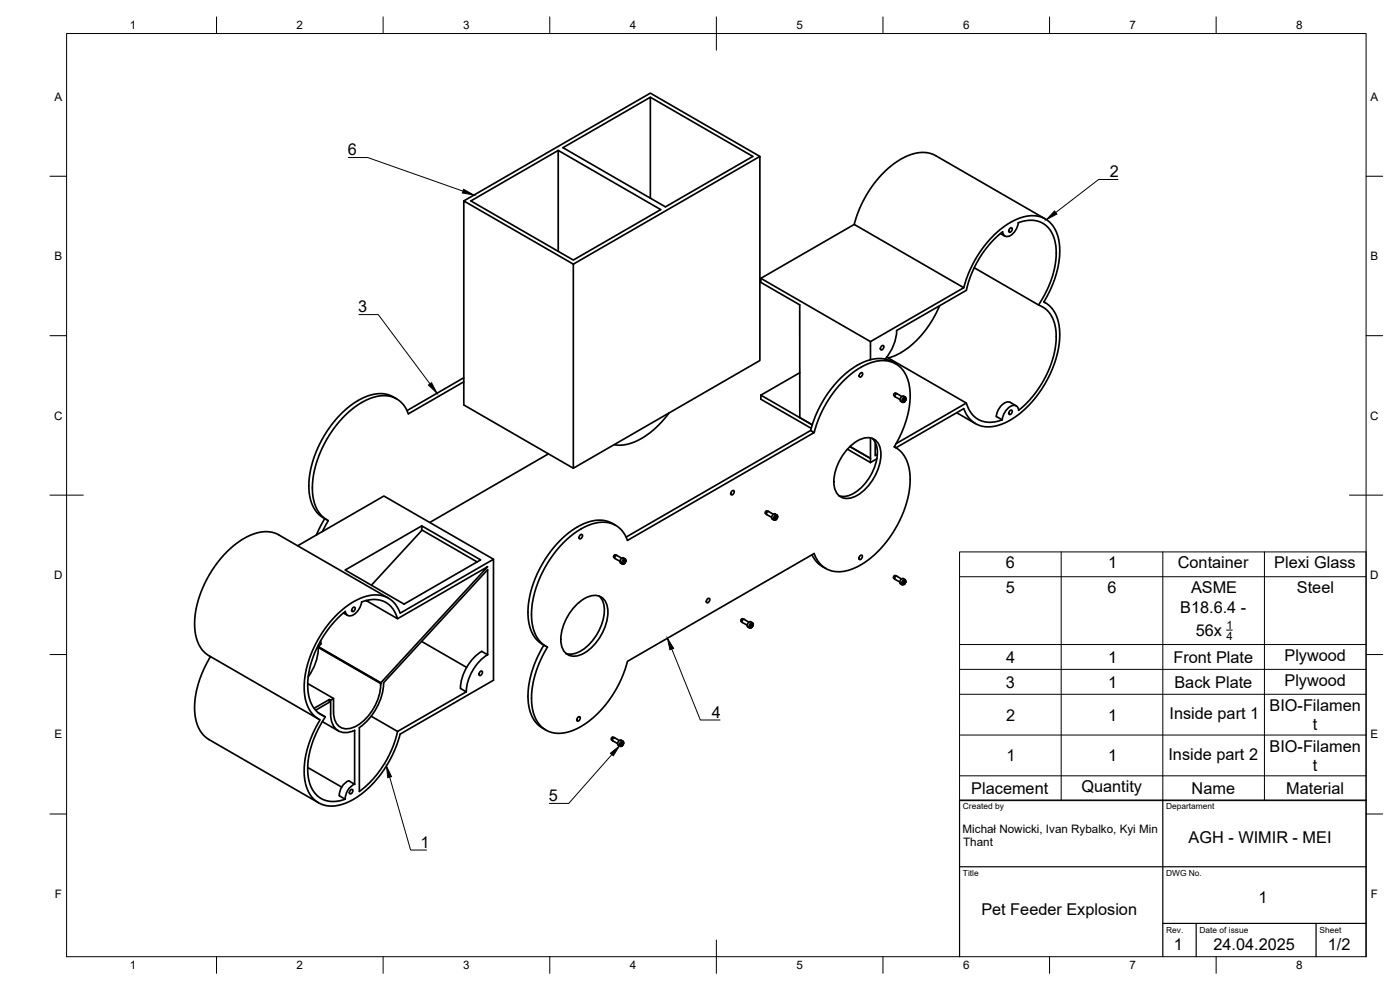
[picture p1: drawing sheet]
<svg xmlns="http://www.w3.org/2000/svg" width="420mm" height="297mm" viewBox="0 0 420 297" stroke-linecap="round" stroke-linejoin="round" font-family="sans-serif">
<!-- layer: Visible -->
<g fill="none" stroke="#000" stroke-width=".51">
<path d="M195.2 29.2l30.7 17.7-26.2 15.2-30.7-17.8 26.2-15.1v30.3M167.5 45.1l-26.2 15.2 30.8 17.7 26.2-15.1-30.8-17.8v30.3M228 46.9l-32.8-19-56 32.4M172.1 79.3l55.9-32.4v61.3l-55.9 32.3zM172.1 79.3l-32.9-19v61.2l32.9 19M300.2 70.1l1.4 .8M300.9 69.6l-3.9 3.7-3.3 4.5-2.2 4.5-1.5 4.8-20.9 12.1a14.1 14.1 0 0 1-3.4 8.5M300.9 69.5a1.52 1.52 0 0 0 1.1 1.5 1.52 1.52 0 0 0 1.8-.7l1.2-1.6 .5-1.2a1.02 1.02 0 0 1 1-1 7.5 7.5 0 0 1 10.3 6.6l.2 3.7-1 5.5-1.4 3.9-2.9 5.3M303.1 68.6l.4-.3a.76 .76 0 0 1 .1 .9 .76 .76 0 0 1-.8 .4v-.5zM313.7 65.7l-33.1-19.1-1.8-.7-2-.2-3.3 .6-3.2 1.5-2.3 1.5-3.4 3.1-2.2 2.6-2.6 4-1.9 3.9-1.5 4.4M228.3 83.5v1.2l11.7 6.8v33.8l3.8 2.2-15.5-8.9M228.3 83.5l32.9 19v5.4"/>
<path d="M228.3 83.5l28.1-16.2 32.8 19-28 16.2M282 91.7l-1.4 3-1.9 3.1-3.8 4.5-2.1 1.8-2.2 1.6-2.2 1.1-1.8 .6M289.2 86.3l1.4-4.1 2.1-4.3 2.6-3.9 3-3.5 3.4-2.8 3.4-1.9 3-.9 3.1-.1a8.8 8.8 0 0 1 6.8 8.8l-.1 4-.9 4.7-1.7 4.6-2 3.7 1.6 1.1 1.2 1.3 .9 1.6 .8 2.8 .3 2.8-.2 2.9-1.3 5.6-1.5 3.6-1.6 3.1-2.4 3.5-2.3 2.6-2.6 2.5-3 2-2.6 1.3-2.3 .6a7.6 7.6 0 0 1-9.1-5.3l-20.3 11.8M292.4 80.3l21.3 12.3 1.6 1.8 1.1 2.4 .5 3.1v3.4l-.7 3.4-1.2 3.8-1.8 3.7-2.3 3.5-2.3 2.8-2.9 2.6M313.3 90.6l.4 .2M119 119.7l-2.7-1.3-2.5-.3-2.7 .5-3.2 1.3-3.1 2.1-2.6 2.4-2.6 3-2.4 3.6-1.8 3.4-1.5 4-1 4.3-.2 4.1 .5 3.2 1.1 2.6 1.5 1.9 2.3 1.5M139.2 114.6l-16.6 9.6a7.9 7.9 0 0 0-11.1-4.8l-2.3 1-2.3 1.4-2.6 2.1-1.8 1.9-3.6 4.7-1.8 3.1-1.3 2.9-1.5 5.1-.6 5.2 .3 2.8 1 2.9 1.4 2.2 2.1 1.5-1.7 3.3M139.2 113.3l-17 9.9M228.3 118.6v1.2l15.2 8.7M240 111.8l-11.7 6.8M258.2 112l.4-.2a.76 .76 0 0 1 .1 .9 .76 .76 0 0 1-.8 .4v-.6zM264.5 103.9l.5-.3a.76 .76 0 0 1 .1 .9 .76 .76 0 0 1-.8 .4v-.5z"/>
<path d="M266.1 107.2l23.9 13.7 .8 2 .9 1.4 2.1 1.7 1.7 .6 1.8 .1 3.5-.7M268.6 119l-.4-.4 .4-.7 .6 .2-.5 .3v.6l1.4 .9M268.8 109.2l-2.7-1.3-3-.3-3.3 .8-3.1 1.5-2.8 2.1-2.2 2.1-2.1 2.3-2.3 3.3-2.2 4.3-1.4 3.7-.4 1.5 1 .6-56 32.3-.1-.2a7.9 7.9 0 0 0-10.9-4.5l-2.7 1.1-2.5 1.7-2.9 2.5-1.9 2.2-2.4 3.1-2 3.5-1.3 2.8-1.2 3.7-.6 3-.3 2.7 .2 3.1 .3 1.8 .7 1.8 1 1.6 1.2 1.3 1.4 .9-1.5 2.7-1.7 3.9-1 3.4-.5 2.9-.1 3.3 .4 2.5 .8 2.6 1.2 1.8a8.8 8.8 0 0 0 10.9 1.5l3-1.7 2.1-1.6 3.9-4.1 1.9-2.6 2.1-3.8 1.2-2.5 1.3-4.1 56-32.3 .1 .2a7.9 7.9 0 0 0 10.7 4.7l2.3-1 3.4-2.1 3.3-3.1 2.1-2.4 1.8-2.7 1.8-3 1.4-3.2 1.2-4 .6-2.9 .2-2.5-.5-4.1-.7-2-.9-1.7-1.3-1.3-1.4-.9 1.6-3.1 1.4-3.1 1.1-3.6 .5-3.5 .1-3-.3-2.7-.8-2.4-1.2-1.8a8.9 8.9 0 0 0-11-1.5l-2.7 1.6-2.3 1.7-2.2 2.1-2.5 3-3.3 5.4-1.3 2.9-1.2 3.7M269.2 118.1l1.5 .9M271.2 118.9l.5 .3M271.2 118.9a1 1 0 0 0-.9 1.5l.5 .3M271.4 119.7l-.2 .4 .2-.2M271.4 119.8l.2 .1M271.6 119.7l.2 .1M271.8 119.8l-.2 .1-.1-.4-.1 .4M271.8 120l-.2 .4M271.9 119.7l-.2 .2"/>
<path d="M271.9 119.9l-.1 .1M271.9 119.7l-.3 .7a.53 .53 0 0 1-.9 .2v-.6l.6-.8h.5v.6M164.6 136.2l-35.6 20.6M200.8 123.9l-3.9 4.4-4.1 3.1-2.2 1.1-2.7 .9-2 .2-1.6-.2M243.3 129.2l-55.4 31.9M254.3 134.8l6.9 4M254.6 134.5a7.2 7.2 0 0 1 7.4-2.9 5.1 5.1 0 0 1 2.3 5.9 15.3 15.3 0 0 1-8 11.6 4 4 0 0 1-6-3.4 15 15 0 0 1 4.3-11.2zM255.1 134l6.1 3.5zM261.2 131.4v7.4M261.8 131.5a7.3 7.3 0 0 1 1 7.6 14.4 14.4 0 0 1-8.5 9.7l-1.7 .1-.8-.1M262.7 132.7v4l.6-.3M263.1 137.7l-1.9 1.1"/>
<path d="M268.4 134.1l.4 .2M271.3 120.2l-.1 .1M271.4 120.2v.3M271.4 120.2h-.4l.1 .2 .4 .1M271.4 120.3l.2 .1M287.1 123.8l5.7 3.3M290 120.9l-21.1 12.2M303.1 123.3l.4-.3a.76 .76 0 0 1 .1 .9 .76 .76 0 0 1-.8 .4v-.5zM305 121.8l-1.8-1.1a2.98 2.98 0 0 0-3.4 1.9l-.8 2.4 1.8 1M305.7 123.1a1.61 1.61 0 0 0-1.2-1.5 1.61 1.61 0 0 0-1.8 .7l-1.3 1.7-.6 2M97.5 155.6l-2.5 4.9M126.6 159l-15.1 16.6"/>
<path d="M126.6 157.8l-23 13.2 17.7 10.3 23-13.3-17.7-10.2v1.2M126.6 159l16.6 9.6M184.8 157.6l-2.3-1.1-2.1-.4-3 .3-3.2 1.2-2.8 1.7-2.6 2.2-2.7 2.8-2.9 4.2-2.2 4.1-1.6 4.4-.8 4.2-.1 3.2 .5 3.8 1 2.3 1.7 2 2.2 1.4M219.6 147.4l.5-.3a.76 .76 0 0 1 .1 .9 .76 .76 0 0 1-.8 .4l-.1-.5zM230.1 154.4l1.5 .8M230.6 153.5l-.6-.2-.3 .2-.1 .4 .5 .5M230.7 153.5l1.4 .8M230.7 153.5l-.6 .3v.6M231.8 155.8l.5 .3M232.5 154.7l.5-.2a.84 .84 0 0 1 .2 1 .84 .84 0 0 1-1 .4v-.6zM232.6 155.5l-.1 .2 .4 .1M232.7 155.5l-.1 .2"/>
<path d="M232.8 155.6l.1 .2M232.9 155.1l-.3 .4M232.9 155.7l.1 .1M232.9 155.2h.1M232.9 155.8h.1M233 155l.1 .2M233 155l.3 .1M233 155v-.2l-.1 .3M233 155.7v.1M233.1 155.2h.2M233.2 154.5l-.6-.3a1 1 0 0 0-.8 1.5M233.2 155.3l-.2 .4"/>
<path d="M233.2 155.1l-.1 .1M233.3 155.3l-.3 .4M233.3 155.1h-.1M233.3 155l-.1 .3M89.3 163.8l25.9-15 32.9 19M116.6 179.5l-33.1-19.1-1.7-.7-1.2-.2-2.5 .2-1.9 .5-2 .8-2.7 1.7-4.2 3.7-2.2 2.6-2.1 3.2-1.7 3-1.4 3.7-1.3 5.6-.2 2.9 .3 3 .7 2.5 1.1 1.9 2 1.8 33.1 19.1M174.1 160.6l.5-.3a.76 .76 0 0 1 .1 .9 .76 .76 0 0 1-.9 .4v-.5zM179.8 178.8a7.3 7.3 0 0 1 1.1 7.6 14.4 14.4 0 0 1-8.5 9.7l-1.7 .2-.8-.2M184.4 166.6h.7l-.5 .4v.6l-.5-.5zM184.6 167.6l1.4 .8M185.1 166.7l1.5 .8M186.2 168.9l.6 .4"/>
<path d="M187 167.9l.5-.2a.84 .84 0 0 1 .2 1 .84 .84 0 0 1-1 .4l-.1-.5zM187.1 168.7l-.1 .2 .4 .1M187.1 168.9l.2-.2v.3M187.2 168.6l.1 .2M187.3 168.1l.2 .1M187.3 168.1l.1 .2M187.3 168.3l-.2 .4M187.3 168.9l.1 .1M187.3 168.3l.2 .1M187.4 169l-.1 .1M187.5 168.2l.2 .1M187.5 168.2v.2l.3-.2-.2 .2"/>
<path d="M187.5 168.9l-.2 .2M187.7 167.7l-.6-.3a1 1 0 0 0-.9 1.5M187.7 168.5l-.2 .4M187.8 168.4l-.1 .1M212.3 179.7l.5-.2a.76 .76 0 0 1 .1 .9 .76 .76 0 0 1-.9 .4v-.6zM243.7 166.5a7.8 7.8 0 0 0 3.1 3.5l1.1 .6M258.1 166.8l.5-.3a.76 .76 0 0 1 .1 1 .76 .76 0 0 1-.9 .3v-.5zM268.6 173.8l1.4 .8M269.1 172.9l-.6-.2-.3 .3-.1 .3 .5 .5M269.1 172.9l1.5 .8M269.1 172.9l-.5 .3v.6M270.2 175.2l.6 .3"/>
<path d="M271 174.9v.2M271 174.9l.3 .1v.2M271 174.2l.5-.3a.84 .84 0 0 1 .2 1.1 .84 .84 0 0 1-1 .3l-.1-.5zM271.1 175.1h-.1M271.2 174.6l.1-.1-.2 .4zM271.3 175l-.1 .2h.2M271.3 175.1l.1 .1M271.5 174.4l.2 .2M271.5 174.4v.2M271.5 174.4l-.2-.1v.2M271.6 174.8l-.2 .4M271.7 173.9l-.6-.3a1 1 0 0 0-.9 1.5"/>
<path d="M271.7 174.7l-.2 .1M271.7 174.7l-.2 .4M271.8 174.5l-.2 .1M271.8 174.6l-.1 .1M271.8 174.5l-.5 .1M63.2 197l-2.8 5.7-1 2.9-.8 3.6-.2 2.7 .2 3.1 .7 2.7 1 1.9 1 1.2 1.4 1.1 32.9 19M95.5 194.3a14.7 14.7 0 0 1-3 8.8M95.6 194l18.8 11M95.6 194.2l18.6 10.9M96.2 192.3l.1 .9-.7 .8 18.7 10.9M100.8 184.7l4.1-3.4 4.2-2.1a7.9 7.9 0 0 1 11 4.8l28-16.2v36.3l-28 16.2-1.2 3.7-1.5 3.2-2.2 3.8-2.4 3.1-2.9 3-2.6 2-2.8 1.6-2.4 .8-3.3 .3-1.5-.2-1.5-.6-1.5-1.1-1.1-1.2-1.4-3.2-.5-4.2 .5-5 1.5-4.9 2.4-4.7a.61 .61 0 0 0 .2-.8 .61 .61 0 0 0-.6-.4l-2.1-2.1-1.4-2.9-.5-3.7 .3-4.4 1.4-5.2 2-4.4 2.5-4.2zM103.1 183.9l1.2 .7"/>
<path d="M105.9 182.4l.4-.3a.76 .76 0 0 1 .2 1 .76 .76 0 0 1-.9 .3v-.5zM109.9 180.2l9.4 5.4-.6-1.5-1.1-1.8-1-1-1.5-.9-1.3-.4-1.6-.1-2 .2-1.7 .5a4.9 4.9 0 0 1-3.6 4.2 1.37 1.37 0 0 1-1.3-1.3l-2 1.7-2.1 2.3-3.4 5-1.6 3.3-1.1 2.9-1 5.2 .1 3.7 .9 3.4 .7 1.4 1.1 1.2 2.4 1.5-2.6 4.8-1.8 4.7-.8 4.9 .1 3.8 .7 2.4 1.5 2.5 1.9 1.5 2.2 .7a9.9 9.9 0 0 0 4.8-.6M119.3 185.6l27-15.6-32 34.9a15.5 15.5 0 0 1-8.2 13.3 4 4 0 0 1-5.9-3.4l-.1-5.2-.9 .5a12.2 12.2 0 0 0 1.2 8.1 4.5 4.5 0 0 0 6 .9v16.2l-1.8-1M126.5 192.5l13.5 7.7M146.3 196.4a14.2 14.2 0 0 0-6.4 11.2M163.2 193.6l-2.3 4.5-1.4 3.7-.8 3.9-.2 3.6 .5 3.8 1 2.5 1.4 1.8 2.4 1.6M172.6 181.8a7.2 7.2 0 0 1 7.4-2.9 5.1 5.1 0 0 1 2.4 5.9 15.3 15.3 0 0 1-8.1 11.6 4 4 0 0 1-5.9-3.4 15 15 0 0 1 4.2-11.2zM222.8 186.8l1.4 .8M222.8 185.7l2 1M222.8 185.6l-.3 .1-.2 .6 .5 .4M223.3 185.8l-.5 .3v.7M225.3 188l-.1 .1"/>
<path d="M225.3 187.9l-.1 .2M225.3 188l.3 .2M225.4 187.8l.1 .2h-.2M225.5 188.1v.1zM225.5 187.5l-.2 .4M225.5 187.5l.2 .1M225.5 187.5l-.2 .3M225.6 187.2l-.1 .3M225.7 187.2v.2M225.7 187.4v.1M225.7 187.4l.2 .1M225.7 188.1v.1"/>
<path d="M225.8 187.6h.2M225.9 186.9l-.6-.3a1 1 0 0 0-.9 1.5l.6 .3M225.9 187.7l-.2 .4M225.9 187.5h-.2M225.9 187.5l.1 .1M226 187.6l-.1 .1M226.1 187.4l-.6 .9M226.1 187.4l-.2-.5a.97 .97 0 0 0-.9 .5 .97 .97 0 0 0 0 1l.5-.1M92.4 205.1l7.7 4.5M94.3 212.5l4.6-2.6v.8l-4.2 2.4M95.5 213.9l2.1 1.2M96.8 216.5l4.8 2.8"/>
<path d="M98.9 209.9l.3 .2M111.4 214.9l7.9 4.6 20.6-11.9-1.7-1.1a14.2 14.2 0 0 1 6.4-11.1l1.7 1.1v-25.6l-31.2 33.9a17.7 17.7 0 0 1-7.3 13.5v19.2l2.3-1.9 2.1-2.1 3.2-4.4 2.4-4.7 1.5-4.9M144.1 201.6l.4-.3a.76 .76 0 0 1 .1 .9 .76 .76 0 0 1-.8 .4v-.5zM173.4 215.3l.5-.3a.76 .76 0 0 1 .1 .9 .76 .76 0 0 1-.8 .4l-.1-.6zM92.4 230.3l10.2 5.9M104.7 234.3a4.9 4.9 0 0 0-2.9 4.4l1.8 1.1M105.2 237.1l.4-.3a.76 .76 0 0 1 .2 .9 .76 .76 0 0 1-.9 .4v-.5zM106.4 235.3a4.9 4.9 0 0 0-2.8 4.5M183.7 221.3h.8l-.6 .3v.7l-.5-.5zM183.9 222.3l1.5 .8M184.4 221.3l1.5 .9M185.5 223.6l.6 .4"/>
<path d="M186.4 223.4l-.1 .2 .4 .1M186.5 223.3l.1 .2M186.6 223.5h-.2M186.6 223.4v.3M186.6 223.8l-.5 .1a.97 .97 0 0 1 0-1 .97 .97 0 0 1 .9-.5l.1 .8-.5 .7M186.6 223l-.2 .4M186.6 223.6l.2 .1M186.6 223l.2 .1M186.7 223.7h.1M186.7 223l-.3 .4M186.8 222.9v.2l.3-.2-.1 .3M186.8 222.9l.2 .1"/>
<path d="M186.8 222.9l-.1-.1v.2M186.8 223.6v.1M186.9 223.1h.2M187 222.4l-.6-.3a1 1 0 0 0-.9 1.5M187 223.2l-.2 .4M187.1 223.2l-.3 .4"/>
</g>
<!-- layer: BORDER -->
<g fill="none" stroke="#000" stroke-width=".3">
<path d="M20 10.1h390v276.9h-390zM65 5.1v5M115 5.1v5M165 5.1v5M215 5.1v10M265 5.1v5M315 5.1v5M365 5.1v5M15 52.9h5M410 52.9h5M15 100.7h5M410 100.7h5"/>
<path d="M15 148.6h10M405 148.6h10M15 196.4h5M410 196.4h5M15 244.2h5M410 244.2h5M65 287v5M115 287v5M165 287v5M215 282.1v9.9M265 287v5M315 287v5"/>
<path d="M365 287v5"/>
</g>
<!-- layer: Custom Tables -->
<path d="M288 165.6h122v74.6h-122zM288 173h122M318.5 165.6v74.6M349 165.6v74.6M379.5 165.6v74.6M288 193.4h122M368.1 189h1.7M288 208.3h122M288 200.8h122M288 232.8h122M288 220.5h122" fill="none" stroke="#000" stroke-width=".3"/>
<!-- layer: Leaders -->
<path d="M139.1 56.8l3.1 1.7-3.5-.6zM316.5 63.3l.7 .9-3.2 1.7zM128.6 115.5l.9-.7 1.6 3.2zM200.3 191.5l1.9 3-1.1 .5zM116 229.8l1.5 3.2-1.1 .3zM183.2 226l2.7-2.2-1.8 3z" fill="#000" stroke="#000" stroke-width=".3"/>
<path d="M104.5 47.3h5.9l28.5 10M335.5 53.9h-5.8l-12.9 9.9M107.7 94.4h5.8l15.6 20.8M201.6 194.7l8.6 21.3h5.9M116.9 233.2l6.3 21.8h4.8M183.6 226.4l-12.9 14.7h-5.8" fill="none" stroke="#000" stroke-width=".3"/>
<!-- layer: TITLEBLOCK -->
<path d="M349 240.1v46.9M288 260.1h122M349 277.1h61M359 277.1v9.9M395 277.1v9.9M288 287v-46.9h122v46.9" fill="none" stroke="#000" stroke-width=".36"/>
<g font-size="4.9">
<text x="104.4" y="46.6">6</text>
<text x="333.1" y="53.2">2</text>
<text x="107.5" y="93.7">3</text>
<text x="301.9" y="170.5">6</text>
<text x="332.5" y="170.5">1</text>
<text x="353.5" y="170.5">Container</text>
<text x="382.4" y="170.5">Plexi Glass</text>
<text x="301.9" y="178">5</text>
<text x="332.4" y="178">6</text>
<text x="357.4" y="178">ASME</text>
<text x="389.2" y="178">Steel</text>
<text x="354.2" y="183.9">B18.6.4 -</text>
<text x="358.9" y="190.8">56x</text>
<text x="302" y="198.9">4</text>
<text x="332.5" y="198.9">1</text>
<text x="352.2" y="198.8">Front Plate</text>
<text x="385.5" y="198.3">Plywood</text>
<text x="301.9" y="206.3">3</text>
<text x="332.5" y="206.3">1</text>
<text x="352.5" y="206.3">Back Plate</text>
<text x="385.5" y="205.8">Plywood</text>
<text x="213.6" y="215.3">4</text>
<text x="351" y="215.7">Inside part 1</text>
<text x="381" y="213.3">BIO-Filamen</text>
<text x="301.9" y="216.2">2</text>
<text x="332.5" y="216.2">1</text>
<text x="394" y="219.1">t</text>
<text x="350.7" y="227.9">Inside part 2</text>
<text x="381" y="225.5">BIO-Filamen</text>
<text x="302" y="228.4">1</text>
<text x="332.5" y="228.4">1</text>
<text x="394" y="231.3">t</text>
<text x="291.5" y="238.2">Placement</text>
<text x="324.5" y="237.8">Quantity</text>
<text x="357.6" y="238.2">Name</text>
<text x="386" y="238.2">Material</text>
<text x="164.7" y="240.4">5</text>
<text x="126.2" y="254.3">1</text>
<text x="356.7" y="252.9">AGH - WIMIR - MEI</text>
<text x="294.5" y="274.6">Pet Feeder Explosion</text>
<text x="377.7" y="270.9">1</text>
<text x="352.2" y="285">1</text>
<text x="364.2" y="284.9">24.04.2025</text>
<text x="398.5" y="284.9">1/2</text>
</g>
<g font-size="3.5">
<text x="39" y="8.8">1</text>
<text x="89" y="8.8">2</text>
<text x="139" y="8.8">3</text>
<text x="189" y="8.8">4</text>
<text x="239" y="8.8">5</text>
<text x="289" y="8.8">6</text>
<text x="339" y="8.8">7</text>
<text x="389" y="8.8">8</text>
<text x="16.3" y="30.2">A</text>
<text x="411.3" y="30.2">A</text>
<text x="16.3" y="78">B</text>
<text x="411.3" y="78">B</text>
<text x="16.2" y="125.9">C</text>
<text x="411.2" y="125.9">C</text>
<text x="16.2" y="173.7">D</text>
<text x="411.2" y="173.7">D</text>
<text x="16.3" y="221.6">E</text>
<text x="411.3" y="221.6">E</text>
<text x="288.9" y="249.8">Michał Nowicki, Ivan Rybalko, Kyi Min</text>
<text x="289.1" y="254">Thant</text>
<text x="16.4" y="269.4">F</text>
<text x="411.4" y="269.4">F</text>
<text x="39" y="290.8">1</text>
<text x="89" y="290.8">2</text>
<text x="139" y="290.8">3</text>
<text x="189" y="290.8">4</text>
<text x="239" y="290.8">5</text>
<text x="289" y="290.8">6</text>
<text x="339" y="290.8">7</text>
<text x="389" y="290.8">8</text>
</g>
<g font-size="3.4">
<text x="368.1" y="191.9">4</text>
<text x="368.1" y="188.6">1</text>
</g>
<g font-size="2.5">
<text x="289" y="242.9">Created by</text>
<text x="350" y="242.9">Departament</text>
<text x="289" y="262.9">Title</text>
<text x="350" y="262.9">DWG No.</text>
<text x="350" y="279.9">Rev.</text>
<text x="360" y="279.9">Date of issue</text>
<text x="396" y="279.9">Sheet</text>
</g>
</svg>
